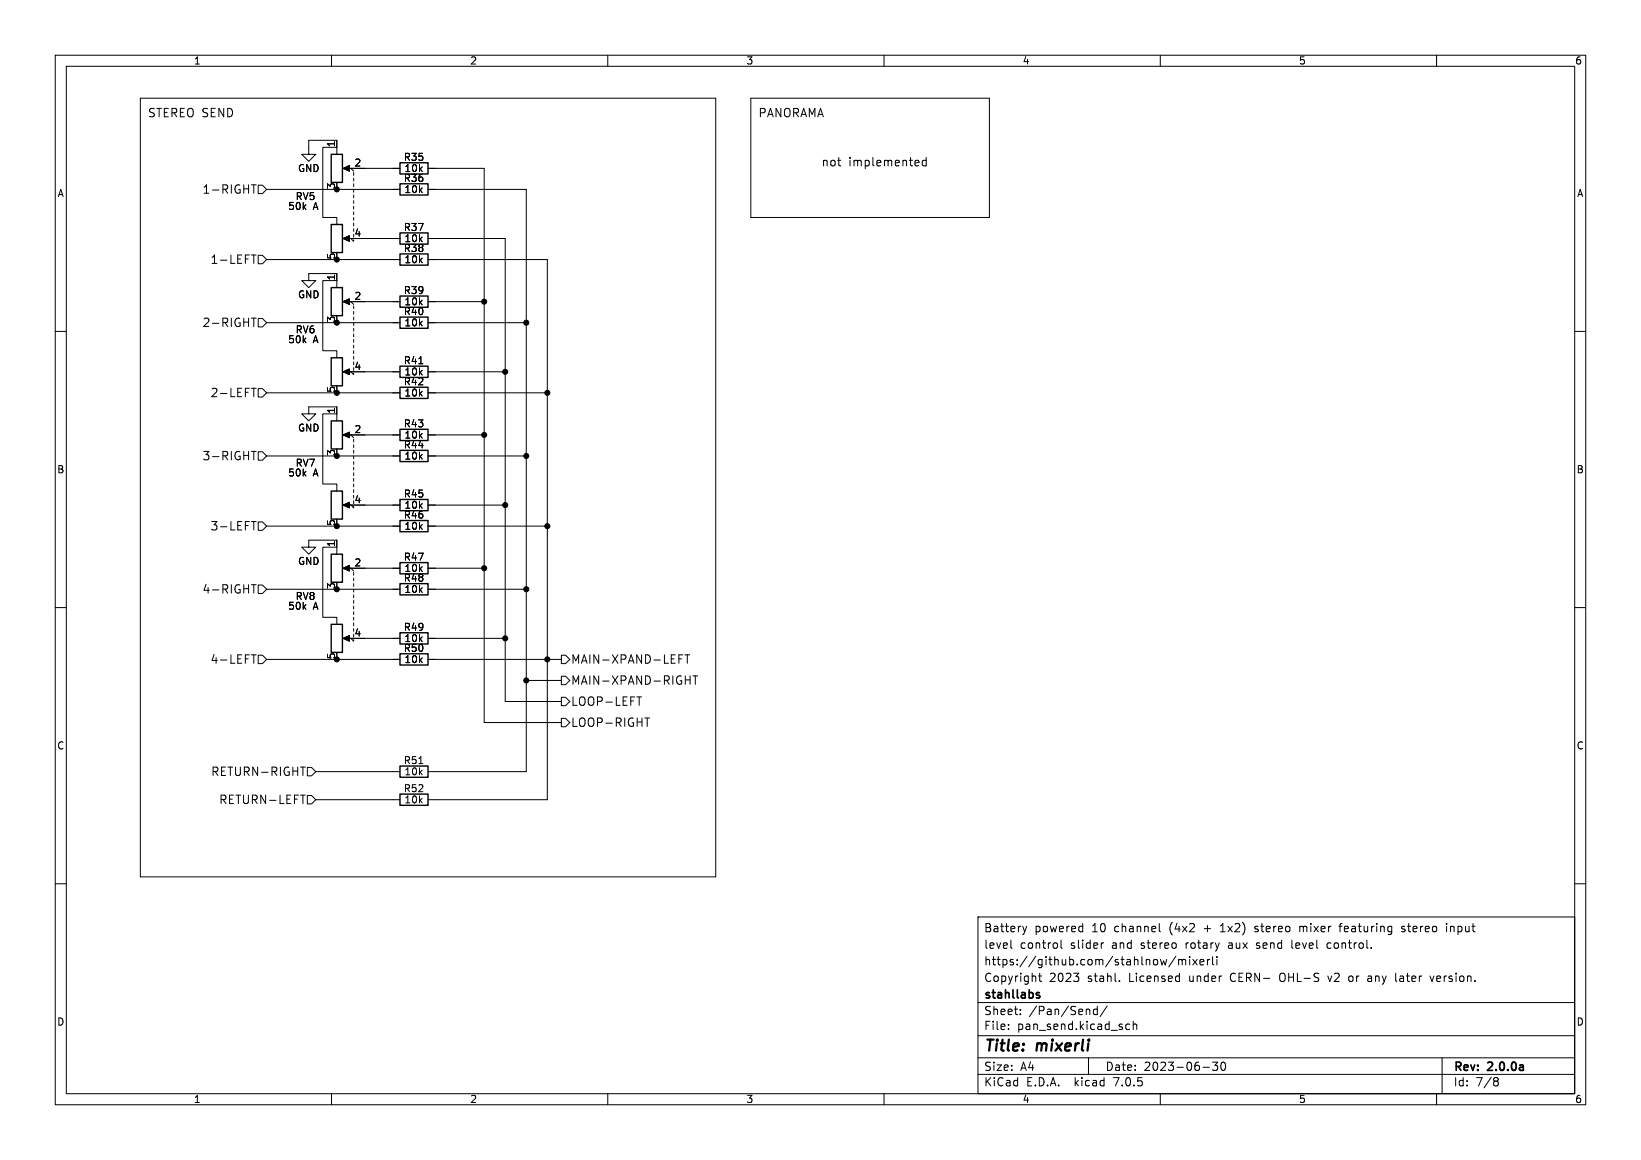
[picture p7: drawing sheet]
<svg xmlns="http://www.w3.org/2000/svg" width="297mm" height="210mm" viewBox="0 0 297 210" stroke-linecap="round" stroke-linejoin="round" font-family="sans-serif">
<g fill="none" stroke="#000" stroke-width=".18">
<path d="M10 10h277v190h-277zM12 12h273v186h-273zM25.4 17.8h104.1v141h-104.1zM60 10v2M110 10v2M135.9 17.8h43.2v21.6h-43.2zM160 10v2M210 10v2M260 10v2M45.5 33.5h.9M45.9 33.5v1.5M46.7 33.5h.8l.8 .8-.8 .8h-.8z"/>
<path d="M48.3 34.3h24.1M55.9 27.9h-1.3l1.3 1.3 1.2-1.3h-1.2v-2.5h5.1v2.5M61 26.7h-2.6v12.7h2.6v1.2M62.5 30.5h9.9M63.5 30.5l.5 .5M64 31.2v.6M64 32.3v.5M64 33.3v.5M64 34.3v.5M64 35.3v.5M64 36.3v.5M64 37.3v.5"/>
<path d="M64 38.4v.5M64 39.4v.5M77.5 30.5h10.1v100.3h14M77.5 34.3h17.7v105.4h-17.7M166.1 29l.2 .4-.7 .1M166.3 30h-.2M167.6 28.5v1.5M167.6 29.1l-.4-.1-.3 .3v.4l.2 .3h.5M10 60h2M45.5 46.2h.9M45.5 57.6h.9M45.9 46.2v1.5"/>
<path d="M45.9 57.6v1.5M46.7 46.2h.8l.8 .8-.8 .8h-.8zM46.7 57.7h.8l.8 .7-.8 .8h-.8zM48.3 47h24.1M48.3 58.4h24.1M55.9 50.8h-1.3l1.3 1.3 1.2-1.3h-1.2v-1.3h5.1v2.6M61 50.8h-2.6v12.7h2.6v1.3M62.5 54.6h9.9M62.5 43.2h9.9M63.5 43.2l.5 .5v-.3M63.5 54.6l.5 .5M64 40.4v.5"/>
<path d="M64 55.4v.5M64 56.4v.5M64 57.4v.5M64 58.4v.5M64 59.4v.5M77.5 54.6h10.1M77.5 47h21.6v97.8h-21.6M77.5 43.2h13.9v83.8h10.2M77.5 58.4h17.7M285 60h2M45.5 70.3h.9M45.9 70.3v1.5"/>
<path d="M46.7 70.4h.8l.8 .7-.8 .8h-.8zM48.3 71.1h24.1M55.9 74.9h-1.3l1.3 1.3 1.2-1.3h-1.2v-1.2h5.1v2.5M61 74.9h-2.6v12.7h2.6v1.3M62.5 78.7h9.9M62.5 67.3h9.9M63.5 67.3l.5 .5v-.2M63.5 78.7l.5 .5M64 60.5v.5M64 61.5v.5M64 62.5v.5M64 63.5v.5"/>
<path d="M64 64.5v.5M64 79.5v.5M77.5 78.7h10.1M77.5 67.3h13.9M77.5 71.1h21.6M45.5 94.4h.9M45.5 81.7h.9M45.9 81.7v1.5M45.9 94.4v1.5M46.7 94.5h.8l.8 .8-.8 .7h-.8zM46.7 81.8h.8l.8 .8-.8 .7h-.8zM48.3 82.6h24.1"/>
<path d="M48.3 95.3h24.1M55.9 99.1h-1.3l1.3 1.2 1.2-1.2h-1.2v-1.3h5.1v2.5M61 99.1h-2.6v12.7h2.6v1.2M62.5 91.4h9.9M63.5 91.4l.5 .5v-.2M64 80.5v.5M64 81.5v.5M64 82.6v.5M64 83.6v.5M64 84.6v.5M64 85.6v.5M64 86.6v.5"/>
<path d="M64 87.6v.5M64 88.6v.6M77.5 91.4h13.9M77.5 82.6h17.7M77.5 95.3h21.6M10 110h2M45.5 118.6h.9M45.5 105.9h.9M45.9 105.9v1.5M45.9 118.6v1.5M46.7 105.9h.8l.8 .8-.8 .7h-.8zM46.7 118.6h.8l.8 .8-.8 .7h-.8z"/>
<path d="M48.3 119.4h24.1M48.3 106.7h24.1M62.5 115.6h9.9M62.5 102.9h9.9M63.5 115.6l.5 .5v-.3M63.5 102.9l.5 .5M64 103.6v.5M64 104.6v.6M64 105.7v.5M64 106.7v.5M64 107.7v.5M64 108.7v.5"/>
<path d="M64 109.7v.5M64 110.7v.6M64 111.8v.5M64 112.8v.5M77.5 119.4h24.1M77.5 106.7h17.7M77.5 115.6h13.9M77.5 102.9h10.1M101.6 118.6h.8l.7 .8-.7 .7h-.8zM122.9 119.3h.5M122.9 118.6h.7M124 118.6h.8"/>
<path d="M124.4 118.6v1.5M285 110h2M54.4 138.9h.9M55.6 138.9h.8l.7 .8-.7 .8h-.8zM57.1 139.7h15.3M95.2 123.2h6.4M101.6 126.2h.8l.7 .8-.7 .8h-.8zM101.6 122.4h.8l.7 .8-.7 .8h-.8zM101.6 130h.8l.7 .8-.7 .8h-.8zM115.2 126.2h.9M116.7 130h.9M124 123.1h.9"/>
<path d="M124.9 122.4v1.5M125.4 122.4h.9M125.8 122.4v1.5M10 160h2M54.4 144h.9M55.6 144h.8l.7 .8-.7 .7h-.8zM57.1 144.8h15.3M285 160h2M177 166h108v32h-108zM183 170.2v1.3l.2 .2M185.1 167.7l.4 1M185.5 168.7l-.2 .4"/>
<path d="M185.8 167.7l-.3 1M188 176.7h.5M188.2 176.2v1.3l.3 .2M191.3 170.8v.8M192 170.2v1.3l.2 .2M194.3 176.2h.9l-.5 .6M195.1 176.8l.1 .3-.1 .5M195.5 167.7l.5 .1M196 167.2v1.5M196 168.6l-.5 .1M199.7 170.7l-.2 .1-.2 .2M202.6 177.6v.1"/>
<path d="M209.8 167.2v1.3l.2 .2M211.2 173.7l-.3 1-.3-.7-.3 .7M212.8 173.1l-1.3 2M213 176.7l.5 .1M213.3 173.7v1M213.3 173.8l.4-.1 .3 .2M213.5 177.6l-.5 .1M213.5 176.2v1.5M214 173.9l.2-.2 .3 .1 .1 .9M214 173.9v.8M215.3 173.2v.1M215.3 173.7v1"/>
<path d="M215.9 173.7l.8 1M216.7 173.7l-.8 1M217.2 174.2l.7-.1-.1-.3-.4-.1-.2 .2v.7h.6M218.5 173.7v1M219 173.7l-.3 .1-.2 .2M219.5 173.2v1.3l.2 .2M220.2 173.2v.1M220.2 173.7v1M220.7 170.7l-.4 1M248.2 171.6v.1M251.5 167.7l.4 .1M251.9 168.6l-.4 .1"/>
<path d="M251.9 167.7v1.2l-.2 .2-.3 .1M60 198v2M110 198v2M160 198v2M177 194.5h108M177 191.5h108M177 187.5h108M177 181.5h108M182.5 186.3v.1M182.5 185.5v.1M184.7 183.6v.1M184.7 182.8v.1"/>
<path d="M197 191.5v3M198.6 182.2v1.5M198.6 182.8l-.4-.1-.3 .3v.4l.1 .2h.6M200.4 182.1l-1.3 2M204.5 185.5l-.5-.1-.3 .3v.4l.2 .2h.6M205.1 185.5l.2-.1 .4 .1v.9M205.1 184.9v1.5M210 198v2M217.7 193.2h1.2M219.5 192.3h.9l-.5 .6 .4 .1v.7l-.2 .1h-.4l-.2-.1M221.2 192.4l.1-.1a.8 .8 0 0 1 .5 .7 .8 .8 0 0 1-.5 .8 1 1 0 0 1-.1-1.4zM260 198v2"/>
<path d="M261 191.5v6.5M270.5 195.7h.1M270.5 195.2l.4-.1 .2 .1 .1 .3-.3 .2M270.6 195.7h.3M270.6 195.7l-.1 .1M270.9 195.7l.3 .3-.1 .5-.2 .1-.4-.1"/>
</g>
<path d="M187.6 179.8h.5M187.6 180.1l.5 .2 .1 .1-.1 .2-.4 .1" fill="none" stroke="#000" stroke-width=".3"/>
<g fill="none" stroke="#000" stroke-width=".25">
<path d="M59.9 27.9h2.1v5.1h-2.1zM72.4 29.5h5.1v2h-5.1zM72.4 33.3h5.1v2h-5.1zM59.9 52.1h2.1v5.1h-2.1zM59.9 40.6h2.1v5.1h-2.1zM72.4 53.6h5.1v2h-5.1zM72.4 46h5.1v2h-5.1zM72.4 42.2h5.1v2h-5.1zM72.4 57.4h5.1v2h-5.1zM59.9 76.2h2.1v5.1h-2.1zM59.9 64.8h2.1v5.1h-2.1zM72.4 77.7h5.1v2.1h-5.1z"/>
<path d="M72.4 66.3h5.1v2h-5.1zM72.4 70.1h5.1v2h-5.1zM59.9 88.9h2.1v5.1h-2.1zM72.4 90.4h5.1v2.1h-5.1zM72.4 81.5h5.1v2.1h-5.1zM72.4 94.2h5.1v2.1h-5.1zM59.9 100.3h2.1v5.1h-2.1zM59.9 113h2.1v5.1h-2.1zM72.4 118.4h5.1v2h-5.1zM72.4 105.7h5.1v2h-5.1zM72.4 114.6h5.1v2h-5.1zM72.4 101.9h5.1v2h-5.1z"/>
<path d="M72.4 138.7h5.1v2h-5.1zM72.4 143.8h5.1v2h-5.1z"/>
</g>
<g fill="#000" stroke="#000" stroke-width=".18">
<path d="M62.1 30.5l1.1-.5v1zM62.1 54.6l1.1-.5v1zM62.1 43.2l1.1-.5v1zM62.1 78.7l1.1-.5v1zM62.1 67.3l1.1-.5v1zM62.1 91.4l1.1-.5v1zM62.1 102.9l1.1-.5v1zM62.1 115.6l1.1-.5v1z"/>
<circle cx="61" cy="34.3" r=".46"/>
<circle cx="61" cy="47" r=".46"/>
<circle cx="61" cy="58.4" r=".46"/>
<circle cx="87.6" cy="54.6" r=".46"/>
<circle cx="95.2" cy="58.4" r=".46"/>
<circle cx="61" cy="71.1" r=".46"/>
<circle cx="87.6" cy="78.7" r=".46"/>
<circle cx="91.4" cy="67.3" r=".46"/>
<circle cx="99.1" cy="71.1" r=".46"/>
<circle cx="61" cy="95.3" r=".46"/>
<circle cx="61" cy="82.6" r=".46"/>
<circle cx="91.4" cy="91.4" r=".46"/>
<circle cx="95.2" cy="82.6" r=".46"/>
<circle cx="99.1" cy="95.3" r=".46"/>
<circle cx="61" cy="106.7" r=".46"/>
<circle cx="61" cy="119.4" r=".46"/>
<circle cx="87.6" cy="102.9" r=".46"/>
<circle cx="91.4" cy="115.6" r=".46"/>
<circle cx="95.2" cy="106.7" r=".46"/>
<circle cx="99.1" cy="119.4" r=".46"/>
<circle cx="95.2" cy="123.2" r=".46"/>
</g>
<g font-size="2.8">
<text x="178" y="190.8">Title:</text>
<text x="187.5" y="190.8">mixerli</text>
</g>
<g font-size="2.1">
<text x="26.7" y="21.3">STEREO SEND</text>
<text x="137.2" y="21.3">PANORAMA</text>
<text x="36.7" y="35.2">1-RIGHT</text>
<text x="148.6" y="30.2">not</text>
<text x="153.5" y="30.2">implemented</text>
<text x="38.1" y="47.9">1-LEFT</text>
<text x="36.7" y="59.4">2-RIGHT</text>
<text x="38.1" y="72.1">2-LEFT</text>
<text x="36.7" y="83.5">3-RIGHT</text>
<text x="38.1" y="96.2">3-LEFT</text>
<text x="36.7" y="107.6">4-RIGHT</text>
<text x="38.1" y="120.3">4-LEFT</text>
<text x="103.2" y="124.1">MAIN-XPAND-RIGHT</text>
<text x="103.2" y="120.3">MAIN-XPAND-LEFT</text>
<text x="103.2" y="128">LOOP-LEFT</text>
<text x="103.2" y="131.8">LOOP-RIGHT</text>
<text x="38.2" y="140.7">RETURN-RIGHT</text>
<text x="39.7" y="145.7">RETURN-LEFT</text>
<text x="178" y="171.9">level</text>
<text x="178" y="168.9">Battery</text>
<text x="184.5" y="171.9">control</text>
<text x="187.2" y="168.9">powered</text>
<text x="193.7" y="171.9">slider</text>
<text x="197.5" y="168.9">10</text>
<text x="201.2" y="171.9">and</text>
<text x="201.6" y="168.9">channel</text>
<text x="206.5" y="171.9">stereo</text>
<text x="211.6" y="168.9">(4x2</text>
<text x="214.6" y="171.9">rotary</text>
<text x="217.9" y="168.9">+</text>
<text x="221" y="168.9">1x2)</text>
<text x="222.4" y="171.9">aux</text>
<text x="227.3" y="168.9">stereo</text>
<text x="227.6" y="171.9">send</text>
<text x="234" y="171.9">level</text>
<text x="235.4" y="168.9">mixer</text>
<text x="240.5" y="171.9">control.</text>
<text x="242.8" y="168.9">featuring</text>
<text x="254.1" y="168.9">stereo</text>
<text x="262.2" y="168.9">input</text>
<text x="178" y="177.9">Copyright</text>
<text x="178" y="174.9">https://github.com/stahlnow/mixerli</text>
<text x="189.8" y="177.9">2023</text>
<text x="196.7" y="177.9">stahl.</text>
<text x="204.2" y="177.9">Licensed</text>
<text x="215.2" y="177.9">under</text>
<text x="222.7" y="177.9">CERN-</text>
<text x="231.7" y="177.9">OHL-S</text>
<text x="240.6" y="177.9">v2</text>
<text x="244.4" y="177.9">or</text>
<text x="247.9" y="177.9">any</text>
<text x="253" y="177.9">later</text>
<text x="259.4" y="177.9">version.</text>
<text x="178" y="183.9">Sheet:</text>
<text x="178" y="181.1">stahllabs</text>
<text x="186.2" y="183.9">/Pan/Send/</text>
<text x="178" y="186.6">File:</text>
<text x="184" y="186.6">pan_send.kicad_sch</text>
<text x="178" y="196.8">KiCad</text>
<text x="178" y="194">Size:</text>
<text x="184.6" y="194">A4</text>
<text x="185.7" y="196.8">E.D.A.</text>
<text x="194.4" y="196.8">kicad</text>
<text x="200" y="194">Date:</text>
<text x="201.5" y="196.8">7.0.5</text>
<text x="206.9" y="194">2023-06-30</text>
<text x="263" y="194.2">Rev:</text>
<text x="263" y="196.8">Id:</text>
<text x="267" y="196.8">7/8</text>
<text x="269.2" y="194.2">2.0.0a</text>
</g>
<g font-size="1.8">
<text x="35" y="11.8">1</text>
<text x="85" y="11.8">2</text>
<text x="135" y="11.8">3</text>
<text x="185" y="11.8">4</text>
<text x="235" y="11.8">5</text>
<text x="285" y="11.8">6</text>
<text x="60.7" y="26.7" transform="rotate(-90 60.7 26.7)">1</text>
<text x="73" y="29.3">R35</text>
<text x="10.4" y="35.8">A</text>
<text x="53.9" y="31.3">GND</text>
<text x="60.7" y="34.3" transform="rotate(-90 60.7 34.3)">3</text>
<text x="64.1" y="30.2">2</text>
<text x="73" y="33.1">R36</text>
<text x="73.1" y="31.3">10k</text>
<text x="73.1" y="35.1">10k</text>
<text x="285.4" y="35.8">A</text>
<text x="52.1" y="38.2">50k</text>
<text x="53.4" y="36.4">RV5</text>
<text x="56.6" y="38.2">A</text>
<text x="73" y="42">R37</text>
<text x="60.7" y="47" transform="rotate(-90 60.7 47)">5</text>
<text x="64.1" y="42.9">4</text>
<text x="73" y="45.8">R38</text>
<text x="73.1" y="47.8">10k</text>
<text x="73.1" y="44">10k</text>
<text x="60.7" y="50.8" transform="rotate(-90 60.7 50.8)">1</text>
<text x="73" y="53.4">R39</text>
<text x="53.9" y="54.2">GND</text>
<text x="60.7" y="58.5" transform="rotate(-90 60.7 58.5)">3</text>
<text x="64.1" y="54.4">2</text>
<text x="73" y="57.2">R40</text>
<text x="73.1" y="55.4">10k</text>
<text x="73.1" y="59.2">10k</text>
<text x="52.1" y="62.3">50k</text>
<text x="53.4" y="60.5">RV6</text>
<text x="56.6" y="62.3">A</text>
<text x="60.7" y="71.2" transform="rotate(-90 60.7 71.2)">5</text>
<text x="64.1" y="67.1">4</text>
<text x="73" y="66.1">R41</text>
<text x="73" y="69.9">R42</text>
<text x="73.1" y="68.1">10k</text>
<text x="73.1" y="71.9">10k</text>
<text x="60.7" y="75" transform="rotate(-90 60.7 75)">1</text>
<text x="73" y="77.5">R43</text>
<text x="53.9" y="78.3">GND</text>
<text x="60.7" y="82.6" transform="rotate(-90 60.7 82.6)">3</text>
<text x="64.1" y="78.5">2</text>
<text x="73" y="81.3">R44</text>
<text x="73.1" y="83.4">10k</text>
<text x="73.1" y="79.6">10k</text>
<text x="10.3" y="85.8">B</text>
<text x="52.1" y="86.4">50k</text>
<text x="53.4" y="84.6">RV7</text>
<text x="56.6" y="86.4">A</text>
<text x="285.3" y="85.8">B</text>
<text x="60.7" y="95.3" transform="rotate(-90 60.7 95.3)">5</text>
<text x="64.1" y="91.2">4</text>
<text x="73" y="90.2">R45</text>
<text x="73" y="94">R46</text>
<text x="73.1" y="92.3">10k</text>
<text x="60.7" y="99.1" transform="rotate(-90 60.7 99.1)">1</text>
<text x="73" y="101.7">R47</text>
<text x="73.1" y="96.1">10k</text>
<text x="53.9" y="102.4">GND</text>
<text x="60.7" y="106.7" transform="rotate(-90 60.7 106.7)">3</text>
<text x="64.1" y="102.6">2</text>
<text x="73" y="105.5">R48</text>
<text x="73.1" y="107.5">10k</text>
<text x="73.1" y="103.7">10k</text>
<text x="52.1" y="110.6">50k</text>
<text x="53.4" y="108.8">RV8</text>
<text x="56.6" y="110.6">A</text>
<text x="60.7" y="119.4" transform="rotate(-90 60.7 119.4)">5</text>
<text x="64.1" y="115.3">4</text>
<text x="73" y="118.2">R50</text>
<text x="73" y="114.4">R49</text>
<text x="73.1" y="116.4">10k</text>
<text x="73.1" y="120.2">10k</text>
<text x="10.3" y="135.8">C</text>
<text x="285.3" y="135.8">C</text>
<text x="73" y="138.5">R51</text>
<text x="73" y="143.6">R52</text>
<text x="73.1" y="140.5">10k</text>
<text x="73.1" y="145.6">10k</text>
<text x="10.3" y="185.8">D</text>
<text x="285.3" y="185.8">D</text>
<text x="35" y="199.8">1</text>
<text x="85" y="199.8">2</text>
<text x="135" y="199.8">3</text>
<text x="185" y="199.8">4</text>
<text x="235" y="199.8">5</text>
<text x="285" y="199.8">6</text>
</g>
</svg>
